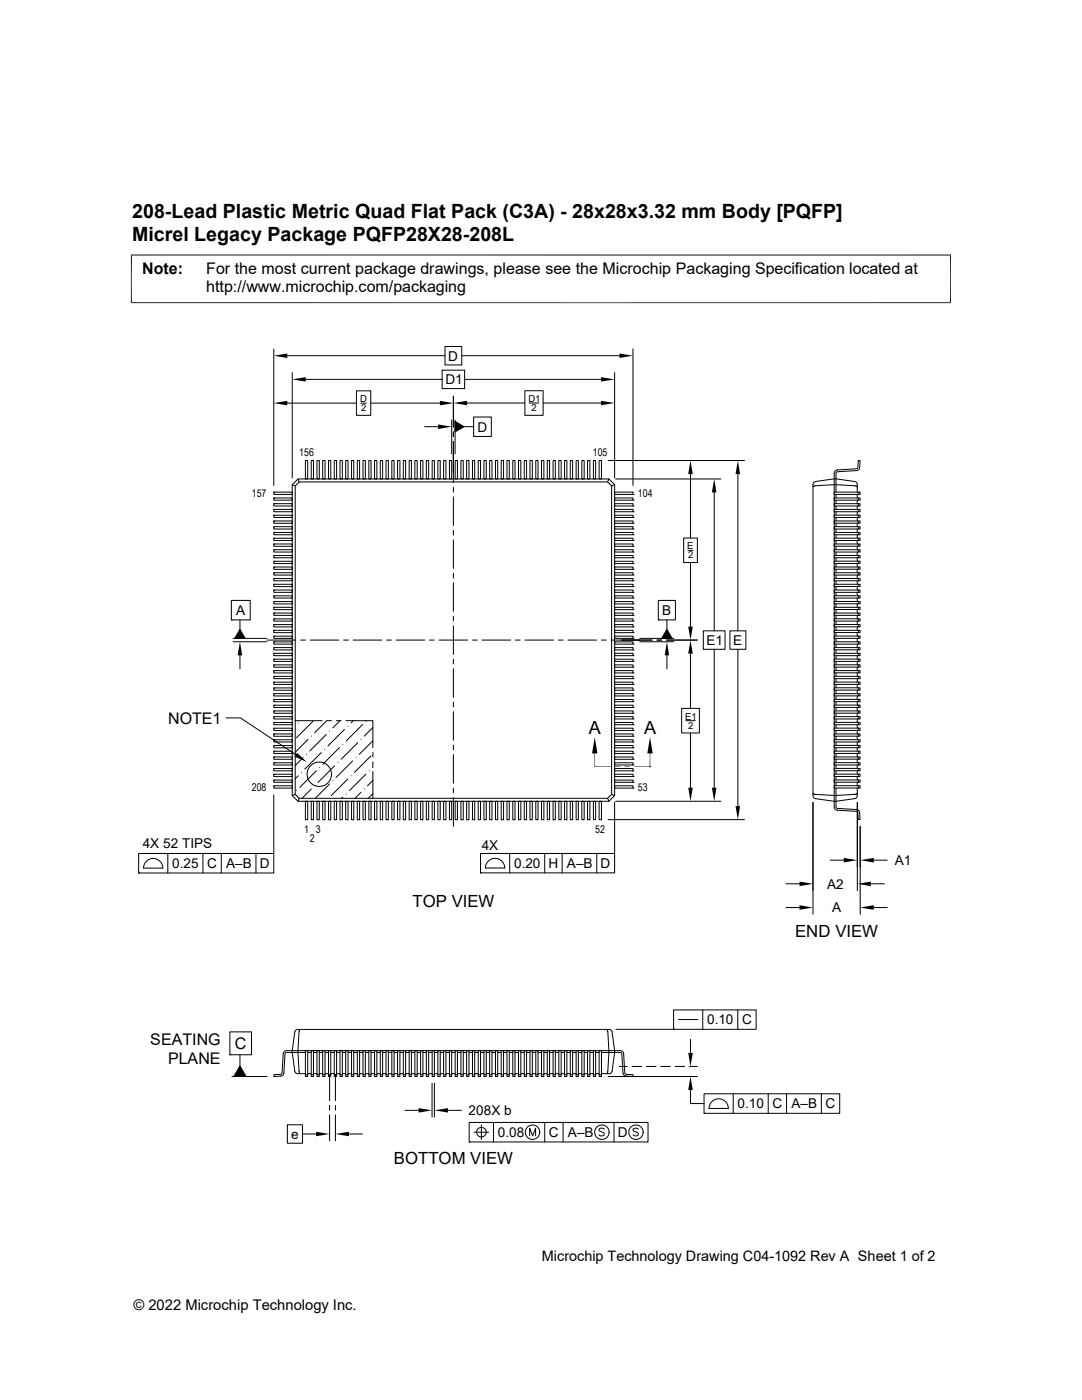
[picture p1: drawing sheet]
<svg xmlns="http://www.w3.org/2000/svg" width="216mm" height="279mm" viewBox="0 0 216 279" stroke-linecap="round" stroke-linejoin="round" font-family="sans-serif">
<g fill="none" stroke="#000" stroke-width=".2">
<path d="M26.1 50.9h163.7M26.2 50.8v9.7M189.7 50.8v9.7M26.1 60.4h163.7M54.6 69.6v27.3M57.3 71h31.5M58.3 74.4v21M61 75.7h27.2M71.1 78h2.9v4.9h-2.9zM88.2 73.9h4.5v3.7h-4.5zM88.8 69.2h3.3v3.6h-3.3zM90.5 79.1v6.1"/>
<path d="M92.1 71h31.5M92.7 75.7h27.2M104.7 78h3.7v4.9h-3.7zM122.6 74.4v21M126.3 69.6v27.3M54.6 98.2h3.7v.5h-3.7zM54.6 98.2h.1M54.6 99.4h3.7v.4h-3.7zM54.6 99.4h.1M57.3 80.5h13.8M58.3 96.7l.6 .3M58.9 97l.8-.8h61.5l.8 .8v61.5l-.8 .8h-61.5l-.8-.8z"/>
<path d="M59.5 95.6h62l1.1 1.1v62.1l-1.1 1.1h-62l-1.2-1.1v-62.1zM59.5 95.6l.2 .6M60.9 91.9h.5v3.7h-.5zM62.1 91.9h.4v3.7h-.4zM63.2 91.9h.5v3.7h-.5zM64.4 91.9h.5v3.7h-.5zM65.6 91.9h.4v3.7h-.4zM66.7 91.9h.5v3.7h-.5zM67.8 91.9h.5v3.7h-.5zM69 91.9h.4v3.7h-.4zM70.1 91.9h.5v3.7h-.5zM71.3 91.9h.5v3.7h-.5z"/>
<path d="M72 80.5h1.1M72.4 91.9h.5v3.7h-.5zM73.6 91.9h.4v3.7h-.4zM74 80.5h13.8M74.7 91.9h.5v3.7h-.5zM75.9 91.9h.4v3.7h-.4zM77 91.9h.5v3.7h-.5zM78.2 91.9h.4v3.7h-.4zM79.3 91.9h.5v3.7h-.5zM80.5 91.9h.4v3.7h-.4zM81.6 91.9h.5v3.7h-.5zM82.8 91.9h.4v3.7h-.4z"/>
<path d="M83.9 91.9h.5v3.7h-.5zM84.7 85.2h2.7M85.1 91.9h.4v3.7h-.4zM86.2 91.9h.5v3.7h-.5zM87.4 91.9h.4v3.7h-.4zM88.5 91.9h.5v3.7h-.5zM89.7 91.9h.4v3.7h-.4zM90.1 83.8v6.8M90.5 97.3v.9M90.5 99.2v5.7M90.5 86.2v.9M90.5 88.1v8.2"/>
<path d="M90.8 84.1l1.8 1.1-1.8 1zM90.8 83.8v6.8M90.8 91.9h.5v3.7h-.5zM92 91.9h.4v3.7h-.4zM92.6 85.2h1.9M93.1 91.9h.5v3.7h-.5zM93.2 80.4h11.5M94.3 91.9h.4v3.7h-.4zM94.5 83.2h3.5v3.9h-3.5zM94.5 87.1h.1M95.4 91.9h.5v3.7h-.5zM96.6 91.9h.4v3.7h-.4z"/>
<path d="M97.7 91.9h.5v3.7h-.5zM98.9 91.9h.4v3.7h-.4zM100 91.9h.5v3.7h-.5zM101.2 91.9h.4v3.7h-.4zM102.3 91.9h.5v3.7h-.5zM103.5 91.9h.4v3.7h-.4zM104.6 91.9h.5v3.7h-.5zM105.6 80.4h1.9M105.7 91.9h.5v3.7h-.5zM106.9 91.9h.5v3.7h-.5zM108.1 91.9h.4v3.7h-.4zM108.4 80.4h11.5"/>
<path d="M109.2 91.9h.5v3.7h-.5zM110.4 91.9h.4v3.7h-.4zM111.5 91.9h.5v3.7h-.5zM112.6 91.9h.5v3.7h-.5zM113.8 91.9h.5v3.7h-.5zM115 91.9h.4v3.7h-.4zM116.1 91.9h.5v3.7h-.5zM117.2 91.9h.5v3.7h-.5zM118.4 91.9h.5v3.7h-.5zM119.5 91.9h.5v3.7h-.5zM121.3 91.9h27.3M121.5 95.6l-.3 .6"/>
<path d="M122.6 99.4h3.7v.4h-3.7zM122.6 98.2h3.7v.5h-3.7zM122.6 96.7l-.6 .3M122.8 95.6h21M126.3 99.8h.1M126.3 98.7h.1M137.8 94.6v12.8M142.5 98.3v27.6M147.2 94.6v31.3M162.7 97l-.5 .2M162.7 96.9l3.8-.2 4.1 .2M166.5 99.4h5.1v.4h-5.1z"/>
<path d="M166.5 98.2h5.1v.5h-5.1zM166.8 98.7v.7M166.8 99.8v.7M166.8 98.2l.1-4 4.3-.4 .3-.3 .1-1.6h-.3l-.1 1.4-.2 .2-3.9 .3-.5 .2-.1 .4v66.6l.1 .5 .5 .2 3.9 .2 .2 .3 .1 1.4h.3l-.1-1.6-.3-.4-4.3-.4-.1-3.9M170.6 97l.4 .2M171 98.7v.7M171 99.8v.7M171 98.2v-1.7l-.3-.4a14.6 14.6 0 0 0-8.1 0l-.4 .6v62.1l.4 .5a14.6 14.6 0 0 0 8.1 0l.3-.4v-1.6M171.3 98.2v.5M171.3 99.4v.4M46.2 119.8h3.7v3.9h-3.7zM54.6 100.5h3.7v.5h-3.7z"/>
<path d="M54.6 100.5h.1M54.6 101.7h3.7v.4h-3.7zM54.6 101.7h.1M54.6 102.8h3.7v.5h-3.7zM54.6 102.8h.1M54.6 104h3.7v.4h-3.7zM54.6 104h.1M54.6 105.1h3.7v.5h-3.7zM54.6 105.1h.1M54.6 106.3h3.7v.4h-3.7zM54.6 106.3h.1M54.6 107.4h3.7v.5h-3.7z"/>
<path d="M54.6 107.4h.1M54.6 108.6h3.7v.4h-3.7zM54.6 108.6h.1M54.6 109.7h3.7v.5h-3.7zM54.6 109.7h.1M54.6 110.9h3.7v.4h-3.7zM54.6 110.9h.1M54.6 112h3.7v.5h-3.7zM54.6 112h.1M54.6 113.2h3.7v.4h-3.7zM54.6 113.2h.1M54.6 114.3h3.7v.5h-3.7z"/>
<path d="M54.6 114.3h.1M54.6 115.5h3.7v.4h-3.7zM54.6 115.5h.1M54.6 116.6h3.7v.5h-3.7zM54.6 116.6h.1M54.6 117.8h3.7v.4h-3.7zM54.6 117.8h.1M54.6 118.9h3.7v.5h-3.7zM54.6 118.9h.1M90.5 105.8v1M90.5 107.7v5.8M90.5 114.4v1"/>
<path d="M90.5 116.3v5.7M122.6 118.9h3.7v.5h-3.7zM122.6 117.8h3.7v.4h-3.7zM122.6 116.6h3.7v.5h-3.7zM122.6 115.5h3.7v.4h-3.7zM122.6 114.3h3.7v.5h-3.7zM122.6 113.2h3.7v.4h-3.7zM122.6 112h3.7v.5h-3.7zM122.6 110.9h3.7v.4h-3.7zM122.6 109.7h3.7v.5h-3.7zM122.6 108.6h3.7v.4h-3.7zM122.6 107.4h3.7v.5h-3.7z"/>
<path d="M122.6 106.3h3.7v.4h-3.7zM122.6 105.1h3.7v.5h-3.7zM122.6 104h3.7v.4h-3.7zM122.6 102.8h3.7v.5h-3.7zM122.6 101.7h3.7v.4h-3.7zM122.6 100.5h3.7v.5h-3.7zM126.3 119.4h.1M126.3 118.2h.1M126.3 117.1h.1M126.3 115.9h.1M126.3 114.8h.1M126.3 113.6h.1"/>
<path d="M126.3 112.5h.1M126.3 111.3h.1M126.3 110.2h.1M126.3 109h.1M126.3 107.9h.1M126.3 106.7h.1M126.3 105.6h.1M126.3 104.4h.1M126.3 103.3h.1M126.3 102.1h.1M126.3 101h.1M131.4 119.8h3.4v3.9h-3.4z"/>
<path d="M136.4 107.4h2.7v4.9h-2.7zM137.3 109.8h1M137.8 112.3v12.8M166.5 118.9h5.1v.5h-5.1zM166.5 117.8h5.1v.4h-5.1zM166.5 116.6h5.1v.5h-5.1zM166.5 115.4h5.1v.5h-5.1zM166.5 114.3h5.1v.5h-5.1zM166.5 113.2h5.1v.4h-5.1zM166.5 112h5.1v.5h-5.1zM166.5 110.9h5.1v.4h-5.1zM166.5 109.7h5.1v.5h-5.1z"/>
<path d="M166.5 108.6h5.1v.4h-5.1zM166.5 107.4h5.1v.5h-5.1zM166.5 106.3h5.1v.4h-5.1zM166.5 105.1h5.1v.5h-5.1zM166.5 104h5.1v.4h-5.1zM166.5 102.8h5.1v.5h-5.1zM166.5 101.7h5.1v.4h-5.1zM166.5 100.5h5.1v.5h-5.1zM166.8 101v.7M166.8 102.1v.7M166.8 103.3v.7M166.8 104.4v.7"/>
<path d="M166.8 105.6v.7M166.8 106.7v.7M166.8 107.9v.7M166.8 109v.7M166.8 110.2v.7M166.8 111.3v.7M166.8 112.5v.7M166.8 113.6v.7M166.8 114.8v.6M166.8 115.9v.7M166.8 117.1v.7M166.8 118.2v.7"/>
<path d="M166.8 119.4v.6M171 101v.7M171 102.1v.7M171 103.3v.7M171 104.4v.7M171 105.6v.7M171 106.7v.7M171 107.9v.7M171 109v.7M171 110.2v.7M171 111.3v.7M171 112.5v.7"/>
<path d="M171 113.6v.7M171 114.8v.6M171 115.9v.7M171 117.1v.7M171 118.2v.7M171 119.4v.6M171.3 100.5v.5M171.3 101.7v.4M171.3 102.8v.5M171.3 104v.4M171.3 105.1v.5M171.3 106.3v.4"/>
<path d="M171.3 107.4v.5M171.3 108.6v.4M171.3 109.7v.5M171.3 110.9v.4M171.3 112v.5M171.3 113.2v.4M171.3 114.3v.5M171.3 115.4v.5M171.3 116.6v.5M171.3 117.8v.4M171.3 118.9v.5M46.2 123.7h.1"/>
<path d="M46.5 128.1h6.8M46.5 127.4h6.8M47.9 125.6l1 1.8h-2.1zM47.9 123.7v1.9M47.9 130.8v2.7M53.3 127.7h5.7M54.6 120.1h3.7v.4h-3.7zM54.6 120.1h.1M54.6 121.2h3.7v.5h-3.7zM54.6 121.2h.1M54.6 122.3h3.7v.5h-3.7zM54.6 122.3h.1"/>
<path d="M54.6 123.5h3.7v.5h-3.7zM54.6 123.5h.1M54.6 124.7h3.7v.4h-3.7zM54.6 124.7h.1M54.6 125.8h3.7v.5h-3.7zM54.6 125.8h.1M54.6 127h3.7v.4h-3.7zM54.6 127h.1M54.6 128.1h3.7v.4h-3.7zM54.6 128.1h.1M54.6 129.2h3.7v.5h-3.7zM54.6 129.2h.1"/>
<path d="M54.6 130.4h3.7v.5h-3.7zM54.6 130.4h.1M54.6 131.6h3.7v.4h-3.7zM54.6 131.6h.1M54.6 132.7h3.7v.5h-3.7zM54.6 132.7h.1M54.6 133.8h3.7v.5h-3.7zM54.6 133.8h.1M54.6 135h3.7v.4h-3.7zM54.6 135h.1M54.6 136.1h3.7v.5h-3.7zM54.6 136.1h.1"/>
<path d="M54.6 137.3h3.7v.5h-3.7zM54.6 137.3h.1M54.6 138.4h3.7v.5h-3.7zM54.6 138.4h.1M54.6 139.6h3.7v.4h-3.7zM54.6 139.6h.1M60 127.7h.9M61.9 127.7h5.7M68.6 127.7h.9M70.5 127.7h5.7M77.1 127.7h1M79 127.7h5.8"/>
<path d="M85.7 127.7h1M87.6 127.7h5.7M90.5 123v.9M90.5 124.9v5.7M90.5 131.6v.9M90.5 133.5v5.7M94.3 127.7h.9M96.2 127.7h5.7M102.8 127.7h1M104.8 127.7h5.7M111.4 127.7h1M113.3 127.7h5.7"/>
<path d="M120 127.7h.9M122.6 139.6h3.7v.4h-3.7zM122.6 138.4h3.7v.5h-3.7zM122.6 137.3h3.7v.5h-3.7zM122.6 136.1h3.7v.5h-3.7zM122.6 135h3.7v.4h-3.7zM122.6 133.8h3.7v.5h-3.7zM122.6 132.7h3.7v.5h-3.7zM122.6 131.6h3.7v.4h-3.7zM122.6 130.4h3.7v.5h-3.7zM122.6 129.2h3.7v.5h-3.7zM122.6 128.1h3.7v.4h-3.7z"/>
<path d="M122.6 127h3.7v.4h-3.7zM122.6 125.8h3.7v.5h-3.7zM122.6 124.7h3.7v.4h-3.7zM122.6 123.5h3.7v.5h-3.7zM122.6 122.3h3.7v.5h-3.7zM122.6 121.2h3.7v.5h-3.7zM122.6 120.1h3.7v.4h-3.7zM126.3 138.9h.1M126.3 137.8h.1M126.3 136.6h.1M126.3 135.4h.1M126.3 134.3h.1"/>
<path d="M126.3 133.2h.1M126.3 132h.1M126.3 130.9h.1M126.3 129.7h.1M126.3 128.5h.1M126.3 127.4h.1M126.3 126.3h.1M126.3 125.1h.1M126.3 124h.1M126.3 122.8h.1M126.3 121.7h.1M126.3 120.5h.1"/>
<path d="M127.7 128.1h6.7M127.7 127.4h6.7M130.1 127.7h-8.2M131.1 127.7h.9M131.4 123.7h.1M133 127.7h6.1M133.1 130.8v2.7M133.1 125.6l1 1.8h-2.1zM133.1 123.7v1.9M137.8 130.5v10.9M140.3 125.9h4.4v3.7h-4.4zM142.5 129.6v27.6"/>
<path d="M145.6 125.9h3.2v3.7h-3.2zM147.2 129.6v31.3M166.5 139.6h5.1v.4h-5.1zM166.5 138.4h5.1v.5h-5.1zM166.5 137.3h5.1v.4h-5.1zM166.5 136.1h5.1v.5h-5.1zM166.5 135h5.1v.4h-5.1zM166.5 133.8h5.1v.5h-5.1zM166.5 132.7h5.1v.4h-5.1zM166.5 131.5h5.1v.5h-5.1zM166.5 130.4h5.1v.5h-5.1zM166.5 129.2h5.1v.5h-5.1z"/>
<path d="M166.5 128.1h5.1v.4h-5.1zM166.5 126.9h5.1v.5h-5.1zM166.5 125.8h5.1v.4h-5.1zM166.5 124.6h5.1v.5h-5.1zM166.5 123.5h5.1v.5h-5.1zM166.5 122.3h5.1v.5h-5.1zM166.5 121.2h5.1v.4h-5.1zM166.5 120h5.1v.5h-5.1zM166.8 120.5v.7M166.8 121.6v.7M166.8 122.8v.7M166.8 124v.6"/>
<path d="M166.8 125.1v.7M166.8 126.2v.7M166.8 127.4v.7M166.8 128.5v.7M166.8 129.7v.7M166.8 130.9v.6M166.8 132v.7M166.8 133.1v.7M166.8 134.3v.7M166.8 135.4v.7M166.8 136.6v.7M166.8 137.7v.7"/>
<path d="M166.8 138.9v.7M171 120.5v.7M171 121.6v.7M171 122.8v.7M171 124v.6M171 125.1v.7M171 126.2v.7M171 127.4v.7M171 128.5v.7M171 129.7v.7M171 130.9v.6M171 132v.7"/>
<path d="M171 133.1v.7M171 134.3v.7M171 135.4v.7M171 136.6v.7M171 137.7v.7M171 138.9v.7M171.3 120v.5M171.3 121.2v.4M171.3 122.3v.5M171.3 123.5v.5M171.3 124.6v.5M171.3 125.8v.4"/>
<path d="M171.3 126.9v.5M171.3 128.1v.4M171.3 129.2v.5M171.3 130.4v.5M171.3 131.5v.5M171.3 132.7v.4M171.3 133.8v.5M171.3 135v.4M171.3 136.1v.5M171.3 137.3v.4M171.3 138.4v.5M171.3 139.6v.4"/>
<path d="M45.1 143.3h2.9l11 7.3M54.6 140.7h3.7v.5h-3.7zM54.6 140.7h.1M54.6 141.9h3.7v.4h-3.7zM54.6 141.9h.1M54.6 143h3.7v.5h-3.7zM54.6 143h.1M54.6 144.2h3.7v.4h-3.7zM54.6 144.2h.1M54.6 145.3h3.7v.5h-3.7zM54.6 145.3h.1M54.6 146.5h3.7v.4h-3.7z"/>
<path d="M54.6 146.5h.1M54.6 147.6h3.7v.5h-3.7zM54.6 147.6h.1M54.6 148.8h3.7v.4h-3.7zM54.6 148.8h.1M54.6 149.9h3.7v.5h-3.7zM54.6 149.9h.1M54.6 151.1h3.7v.4h-3.7zM54.6 151.1h.1M54.6 152.2h3.7v.5h-3.7zM54.6 152.2h.1M54.6 153.4h3.7v.4h-3.7z"/>
<path d="M54.6 153.4h.1M54.6 154.5h3.7v.5h-3.7zM54.6 154.5h.1M54.6 155.7h3.7v.4h-3.7zM54.6 155.7h.1M54.6 156.8h3.7v.5h-3.7zM54.6 156.8h.1M54.6 158.6v11.7M58.9 158.5l-.6 .3M58.9 143.8h5.4M59.2 157.8h.1M59.5 154.8l-.6 .6"/>
<path d="M59.5 144.3h.1M59.7 159.3l-.2 .6M60.2 154.2h.1M60.5 151.2l-1.6 1.6M60.9 159.9h.5v3.7h-.5zM61.1 150.5h.1M61.5 147.6l-2.6 2.5M62.1 159.9h.4v3.7h-.4zM62.1 146.9h.1M62.1 157.5l-1.8 1.8M62.5 143.9l-3.3 3.3M62.8 156.8h.1"/>
<path d="M63.1 153.8l-3.3 3.3M63.2 159.9h.5v3.7h-.5zM63.8 153.2h.1M64.1 150.2l-3.3 3.3M64.4 159.9h.5v3.7h-.5zM64.8 149.5h.1M65.1 146.6l-3.3 3.3M65.6 159.9h.4v3.7h-.4zM65.8 156.5l-2.9 2.8M65.8 145.9h.1M66.2 143.8h-1l-2.4 2.4M66.4 155.8h.1"/>
<path d="M66.7 159.9h.5v3.7h-.5zM66.8 152.8l-3.3 3.3M67.1 143.8h1M67.4 152.2h.1M67.7 149.2l-3.3 3.3M67.8 143.8l-1.4 1.4M67.8 159.9h.5v3.7h-.5zM68.4 148.5h.1M68.4 159.1l-.2 .2M68.7 145.6l-3.3 3.3M69 159.9h.4v3.7h-.4zM69 143.8h5.4v5.4"/>
<path d="M69.1 158.5h.1M69.4 144.9h.1M69.4 155.5l-3.3 3.3M70.1 154.8h.1M70.1 159.9h.5v3.7h-.5zM70.4 151.8l-3.3 3.4M70.5 143.8l-.4 .5M71 151.2h.1M71.3 159.9h.5v3.7h-.5zM71.4 148.2l-3.3 3.3M72 147.6h.1M72 158.1l-1.2 1.2"/>
<path d="M72.4 144.6l-3.3 3.3M72.4 159.9h.5v3.7h-.5zM72.7 157.5h.1M73 143.9h.1M73 154.5l-3.3 3.3M73.6 159.9h.4v3.7h-.4zM73.7 153.8h.1M74 150.9l-3.3 3.3M74.4 145.2l-1.7 1.7M74.4 147.8l-2.7 2.7M74.4 155.8l-1.1 1M74.4 150.2v.9"/>
<path d="M74.4 152.1v.9M74.4 154v5.3M74.4 158.4l-.9 .9M74.4 153.1l-.1 .1M74.7 159.9h.5v3.7h-.5zM75.9 159.9h.4v3.7h-.4zM77 159.9h.5v3.7h-.5zM78.2 159.9h.4v3.7h-.4zM79.3 159.9h.5v3.7h-.5zM80.5 159.9h.4v3.7h-.4zM81.6 159.9h.5v3.7h-.5zM82.8 159.9h.4v3.7h-.4z"/>
<path d="M83.9 159.9h.5v3.7h-.5zM85.1 159.9h.4v3.7h-.4zM86.2 159.9h.5v3.7h-.5zM87.4 159.9h.4v3.7h-.4zM88.5 159.9h.5v3.7h-.5zM89.7 159.9h.4v3.7h-.4zM90.5 140.1v1M90.5 142v5.7M90.5 148.7v.9M90.5 150.6v5.7M90.5 157.3v.9M90.5 159.2v5.7"/>
<path d="M90.8 159.9h.5v3.7h-.5zM92 159.9h.4v3.7h-.4zM93.1 159.9h.5v3.7h-.5zM94.3 159.9h.4v3.7h-.4zM95.4 159.9h.5v3.7h-.5zM96.6 159.9h.4v3.7h-.4zM97.7 159.9h.5v3.7h-.5zM98.9 159.9h.4v3.7h-.4zM100 159.9h.5v3.7h-.5zM101.2 159.9h.4v3.7h-.4zM102.3 159.9h.5v3.7h-.5zM103.5 159.9h.4v3.7h-.4z"/>
<path d="M104.6 159.9h.5v3.7h-.5zM105.7 159.9h.5v3.7h-.5zM106.9 159.9h.5v3.7h-.5zM108.1 159.9h.4v3.7h-.4zM109.2 159.9h.5v3.7h-.5zM110.4 159.9h.4v3.7h-.4zM111.5 159.9h.5v3.7h-.5zM112.6 159.9h.5v3.7h-.5zM113.8 159.9h.5v3.7h-.5zM115 159.9h.4v3.7h-.4zM116.1 159.9h.5v3.7h-.5zM117.2 159.9h.5v3.7h-.5z"/>
<path d="M118.4 159.9h.5v3.7h-.5zM118.7 150.4v2.6h3.1M119.5 159.9h.5v3.7h-.5zM121.2 159.3l.3 .6M122 158.5l.6 .3M122.6 156.8h3.7v.5h-3.7zM122.6 155.7h3.7v.4h-3.7zM122.6 154.5h3.7v.5h-3.7zM122.6 153.4h3.7v.4h-3.7zM122.6 152.2h3.7v.5h-3.7zM122.6 151.1h3.7v.4h-3.7zM122.6 149.9h3.7v.5h-3.7z"/>
<path d="M122.6 148.8h3.7v.4h-3.7zM122.6 147.6h3.7v.5h-3.7zM122.6 146.5h3.7v.4h-3.7zM122.6 145.3h3.7v.5h-3.7zM122.6 144.2h3.7v.4h-3.7zM122.6 143h3.7v.5h-3.7zM122.6 141.9h3.7v.4h-3.7zM122.6 140.7h3.7v.5h-3.7zM122.8 159.9h21M126.3 157.3h.1M126.3 156.1h.1M126.3 155h.1"/>
<path d="M126.3 153.8h.1M126.3 152.7h.1M126.3 151.5h.1M126.3 150.4h.1M126.3 149.2h.1M126.3 148.1h.1M126.3 146.9h.1M126.3 145.8h.1M126.3 144.6h.1M126.3 143.5h.1M126.3 142.3h.1M126.3 141.2h.1"/>
<path d="M126.3 140h.1M126.6 153h3.1M129.7 150.4v2.7M136 141.4h3.6v4.9h-3.6zM136.9 143.8h1.8M137.8 146.3v10.9M162.2 158.3l.2 .2M162.4 158.5h.2M166.5 156.8h5.1v.5h-5.1zM166.5 155.7h5.1v.4h-5.1zM166.5 154.5h5.1v.5h-5.1zM166.5 153.4h5.1v.4h-5.1z"/>
<path d="M166.5 152.2h5.1v.5h-5.1zM166.5 151.1h5.1v.4h-5.1zM166.5 149.9h5.1v.5h-5.1zM166.5 148.8h5.1v.4h-5.1zM166.5 147.6h5.1v.5h-5.1zM166.5 146.5h5.1v.4h-5.1zM166.5 145.3h5.1v.5h-5.1zM166.5 144.2h5.1v.4h-5.1zM166.5 143h5.1v.5h-5.1zM166.5 141.9h5.1v.4h-5.1zM166.5 140.7h5.1v.5h-5.1zM166.8 140v.7"/>
<path d="M166.8 141.2v.7M166.8 142.3v.7M166.8 143.5v.7M166.8 144.6v.7M166.8 145.8v.7M166.8 146.9v.7M166.8 148.1v.7M166.8 149.2v.7M166.8 150.4v.7M166.8 151.5v.7M166.8 152.7v.7M166.8 153.8v.7"/>
<path d="M166.8 155v.7M166.8 156.1v.7M170.7 158.5h-.1a34.6 34.6 0 0 1-8 0M170.9 158.5h-.2M171 140v.7M171 141.2v.7M171 142.3v.7M171 143.5v.7M171 144.6v.7M171 145.8v.7M171 146.9v.7M171 148.1v.7"/>
<path d="M171 149.2v.7M171 150.4v.7M171 151.5v.7M171 152.7v.7M171 153.8v.7M171 155v.7M171 156.1v.7M171 158.3l-.1 .2M171.3 140.7v.5M171.3 141.9v.4M171.3 143v.5M171.3 144.2v.4"/>
<path d="M171.3 145.3v.5M171.3 146.5v.4M171.3 147.6v.5M171.3 148.8v.4M171.3 149.9v.5M171.3 151.1v.4M171.3 152.2v.5M171.3 153.4v.4M171.3 154.5v.5M171.3 155.7v.4M171.3 156.8v.5M27.7 170.3h26.9v3.9h-26.9z"/>
<path d="M27.7 174.2h.1M32.5 173.2a1.93 1.93 0 0 0-1.9-1.9 1.93 1.93 0 0 0-2 1.9h3.9M33.5 170.3v3.9M40.5 170.3v3.9M44.2 170.3v3.9M51.1 170.3v3.9M95.9 170.3h26.7v3.9h-26.7zM95.9 174.2h.1M96.8 173.2h3.9a1.93 1.93 0 0 0-1.9-1.9 1.93 1.93 0 0 0-1.9 1.9M101.7 170.3v3.9M108.7 170.3v3.9M112.2 170.3v3.9"/>
<path d="M119.1 170.3v3.9M121.3 163.6h27.3M122.6 160.1v10.2M156.8 176.4h2.7M162.2 160.1v22.4M165.7 171.7h2.7M171.1 160.1v17.6M171.6 164.9v17.6M173.8 176.4h2.7M174.3 171.7h2.7M156.8 181.1h2.7M174.3 181.1h2.7"/>
<path d="M45.9 205.9h4.3v4.6h-4.3zM45.9 210.5h.1M46.3 214.8h7M47.9 210.5v2.2M47.9 212.7l1.2 2.1h-2.4zM59.7 205.9l-.2 3.8 .2 4.1M59.7 213.8l.1 .3M59.7 214.1l.2 .2M59.8 205.6l-.1 .3M59.9 205.4l-.2 .2M60.9 209.7h.5v5.1h-.5zM60.9 209.7h.1"/>
<path d="M60.9 210l-3.9 .1-.4 4.3-.4 .3-1.5 .1-.1-.3 1.4-.1 .3-.2 .2-3.9 .2-.5 .5-.1h66.6l.4 .1 .2 .5 .3 3.9 .2 .2 1.4 .1v.3l-1.5-.1-.4-.3-.4-4.3-4-.1M60.9 214.3l-1.6-.1-.4-.3a15.2 15.2 0 0 1 0-8.1l.5-.4h62.2l.5 .4a15.2 15.2 0 0 1 0 8.1l-.4 .3-1.7 .1M60.9 214.5h.5M61.4 214.3h.7M61.4 210h.7M62.1 209.7h.4v5.1h-.4zM62.1 209.7h.1M62.1 214.5h.4M62.5 214.3h.7M62.5 210h.7M63.2 209.7h.5v5.1h-.5zM63.2 209.7h.1"/>
<path d="M63.2 214.5h.5M63.7 214.3h.7M63.7 210h.7M64.4 209.7h.5v5.1h-.5zM64.4 209.7h.1M64.4 214.5h.5M64.9 214.3h.7M64.9 210h.7M65.6 209.7h.4v5.1h-.4zM65.6 209.7h.1M65.6 214.5h.4M65.8 214.5v5.1"/>
<path d="M66 214.3h.7M66 210h.7M66.7 209.7h.5v5.1h-.5zM66.7 209.7h.1M66.7 214.5h.5M66.9 214.5v5.1M67.2 214.3h.6M67.2 210h.6M67.8 209.7h.5v5.1h-.5zM67.8 209.7h.1M67.8 214.5h.5M68.3 214.3h.7"/>
<path d="M68.3 210h.7M69 214.5h.4M69 209.7h.4v5.1h-.4zM69 209.7h.1M69.4 214.3h.7M69.4 210h.7M70.1 209.7h.5v5.1h-.5zM70.1 209.7h.1M70.1 214.5h.5M70.6 214.3h.7M70.6 210h.7M71.3 209.7h.5v5.1h-.5z"/>
<path d="M71.3 209.7h.1M71.3 214.5h.5M71.8 214.3h.6M71.8 210h.6M72.4 209.7h.5v5.1h-.5zM72.4 209.7h.1M72.4 214.5h.5M72.9 214.3h.7M72.9 210h.7M73.6 209.7h.4v5.1h-.4zM73.6 209.7h.1M73.6 214.5h.4"/>
<path d="M74 214.3h.7M74 210h.7M74.7 209.7h.5v5.1h-.5zM74.7 209.7h.1M74.7 214.5h.5M75.2 214.3h.7M75.2 210h.7M75.9 209.7h.4v5.1h-.4zM75.9 209.7h.1M75.9 214.5h.4M76.3 214.3h.7M76.3 210h.7"/>
<path d="M77 209.7h.5v5.1h-.5zM77 209.7h.1M77 214.5h.5M77.5 214.3h.7M77.5 210h.7M78.2 209.7h.4v5.1h-.4zM78.2 209.7h.1M78.2 214.5h.4M78.6 214.3h.7M78.6 210h.7M79.3 209.7h.5v5.1h-.5zM79.3 209.7h.1"/>
<path d="M79.3 214.5h.5M79.8 214.3h.7M79.8 210h.7M80.5 209.7h.4v5.1h-.4zM80.5 209.7h.1M80.5 214.5h.4M80.9 214.3h.7M80.9 210h.7M81.6 209.7h.5v5.1h-.5zM81.6 209.7h.1M81.6 214.5h.5M82.1 214.3h.7"/>
<path d="M82.1 210h.7M82.8 209.7h.4v5.1h-.4zM82.8 209.7h.1M82.8 214.5h.4M83.2 214.3h.7M83.2 210h.7M83.9 209.7h.5v5.1h-.5zM83.9 209.7h.1M83.9 214.5h.5M84.4 214.3h.7M84.4 210h.7M85.1 209.7h.4v5.1h-.4z"/>
<path d="M85.1 209.7h.1M85.1 214.5h.4M85.5 214.3h.7M85.5 210h.7M86.2 216.2v6.7M86.2 209.7h.5v5.1h-.5zM86.2 209.7h.1M86.2 214.5h.5M86.7 216.2v6.7M86.7 214.3h.7M86.7 210h.7M87.4 209.7h.4v5.1h-.4z"/>
<path d="M87.4 209.7h.1M87.4 214.5h.4M87.8 214.3h.7M87.8 210h.7M88.5 209.7h.5v5.1h-.5zM88.5 209.7h.1M88.5 214.5h.5M89 214.3h.7M89 210h.7M89.7 209.7h.4v5.1h-.4zM89.7 209.7h.1M89.7 214.5h.4"/>
<path d="M90.1 214.3h.7M90.1 210h.7M90.8 209.7h.5v5.1h-.5zM90.8 209.7h.1M90.8 214.5h.5M91.3 214.3h.7M91.3 210h.7M92 209.7h.4v5.1h-.4zM92 209.7h.1M92 214.5h.4M92.4 214.3h.7M92.4 210h.7"/>
<path d="M93.1 209.7h.5v5.1h-.5zM93.1 209.7h.1M93.1 214.5h.5M93.6 214.3h.7M93.6 210h.7M94.3 209.7h.4v5.1h-.4zM94.3 209.7h.1M94.3 214.5h.4M94.7 214.3h.7M94.7 210h.7M95.4 209.7h.5v5.1h-.5zM95.4 209.7h.1"/>
<path d="M95.4 214.5h.5M95.9 214.3h.7M95.9 210h.7M96.6 209.7h.4v5.1h-.4zM96.6 209.7h.1M96.6 214.5h.4M97 214.3h.7M97 210h.7M97.7 209.7h.5v5.1h-.5zM97.7 209.7h.1M97.7 214.5h.5M98.2 214.3h.7"/>
<path d="M98.2 210h.7M98.9 209.7h.4v5.1h-.4zM98.9 209.7h.1M98.9 214.5h.4M99.3 214.3h.7M99.3 210h.7M100 209.7h.5v5.1h-.5zM100 209.7h.1M100 214.5h.5M100.5 214.3h.7M100.5 210h.7M101.2 209.7h.4v5.1h-.4z"/>
<path d="M101.2 209.7h.1M101.2 214.5h.4M101.6 214.3h.7M101.6 210h.7M102.3 209.7h.5v5.1h-.5zM102.3 209.7h.1M102.3 214.5h.5M102.8 214.3h.7M102.8 210h.7M103.5 209.7h.4v5.1h-.4zM103.5 209.7h.1M103.5 214.5h.4"/>
<path d="M103.9 214.3h.7M103.9 210h.7M104.6 209.7h.5v5.1h-.5zM104.6 209.7h.1M104.6 214.5h.5M105.1 214.3h.6M105.1 210h.6M105.7 209.7h.5v5.1h-.5zM105.7 209.7h.1M105.7 214.5h.5M106.2 214.3h.7M106.2 210h.7"/>
<path d="M106.9 209.7h.5v5.1h-.5zM106.9 209.7h.1M106.9 214.5h.5M107.4 214.3h.7M107.4 210h.7M108.1 209.7h.4v5.1h-.4zM108.1 209.7h.1M108.1 214.5h.4M108.5 214.3h.7M108.5 210h.7M109.2 209.7h.5v5.1h-.5zM109.2 209.7h.1"/>
<path d="M109.2 214.5h.5M109.7 214.3h.7M109.7 210h.7M110.4 209.7h.4v5.1h-.4zM110.4 209.7h.1M110.4 214.5h.4M110.8 214.3h.7M110.8 210h.7M111.5 209.7h.5v5.1h-.5zM111.5 209.7h.1M111.5 214.5h.5M112 214.3h.6"/>
<path d="M112 210h.6M112.6 209.7h.5v5.1h-.5zM112.6 209.7h.1M112.6 214.5h.5M113.1 214.3h.7M113.1 210h.7M113.8 209.7h.5v5.1h-.5zM113.8 209.7h.1M113.8 214.5h.5M114.3 214.3h.7M114.3 210h.7M115 209.7h.4v5.1h-.4z"/>
<path d="M115 209.7h.1M115 214.5h.4M115.4 214.3h.7M115.4 210h.7M116.1 209.7h.5v5.1h-.5zM116.1 209.7h.1M116.1 214.5h.5M116.6 214.3h.6M116.6 210h.6M117.2 209.7h.5v5.1h-.5zM117.2 209.7h.1M117.2 214.5h.5"/>
<path d="M117.7 214.3h.7M117.7 210h.7M118.4 209.7h.5v5.1h-.5zM118.4 209.7h.1M118.4 214.5h.5M118.9 214.3h.6M118.9 210h.6M119.5 209.7h.5v5.1h-.5zM119.5 209.7h.1M119.5 214.5h.5M121.1 205.4l.2 .4M121.2 205.8h.1a34.6 34.6 0 0 1 0 8.1h-.1"/>
<path d="M121.3 213.9l-.2 .4M121.3 214.8h17.8M122.9 205.4h11.5M123.6 212.8h1.6M126.1 212.8h1.9M129 212.8h1.9M131.8 212.8h2M134.4 201.5h16.5v3.9h-16.5zM134.4 205.4h.1M134.7 212.8h1.9M135.4 203.5h3.9M137.6 212.8h1.5"/>
<path d="M137.8 217.6v2.6h2.7M137.8 207.4v2.7M140.2 201.5v3.9M140.5 218.3h27.1v3.9h-27.1zM142 219.9a1.91 1.91 0 0 1 2.1-.5 1.91 1.91 0 0 1 1.2 1.8h-3.8l.1-.6zM146.3 218.3v3.9M147.2 201.5v3.9M153.3 218.3v3.9M157 218.3v3.9M163.9 218.3v3.9M57.3 224.5h3.1v3.7h-3.1zM60.4 226.3h2.7"/>
<path d="M65.8 220.6v1M65.8 222.5v5.2M66.9 220.6v1M66.9 222.5v5.2M69.6 226.3h2.7M80.8 221.6h2.7M89.4 221.6h2.7M93.6 224h35.7v3.9h-35.7zM93.6 227.9h.1M94.6 226h2.9M96.1 224.5v2.9M98.5 224v3.9"/>
<path d="M105.7 226.7v-1.6l.6 1.6 .6-1.6v1.6M108.7 224v3.9M112.4 224v3.9M120.6 225.4l-.2-.2a.6 .6 0 0 0-.9 .3l.2 .2 .8 .4 .1 .4-.2 .1a.74 .74 0 0 1-.9-.1M122.5 224v3.9M127.4 225.4l-.2-.2a.6 .6 0 0 0-.9 .3l.2 .2 .8 .4 .1 .4-.2 .1a.74 .74 0 0 1-.9-.1M140.5 222.2h.1"/>
<circle cx="63.7" cy="154.5" r="2.44"/>
<circle cx="96.1" cy="225.9" r=".96"/>
<circle cx="106.3" cy="226" r="1.44"/>
<circle cx="120.1" cy="226" r="1.44"/>
<circle cx="126.9" cy="226" r="1.44"/>
</g>
<g fill="#000">
<path d="M54.6 71l2.7-.5v.9zM54.6 80.5l2.7-.5v.9zM58.3 75.7l2.7-.4v.9zM87.8 80l2.7 .5-2.7 .4zM90.5 80.4l2.7-.4v.9zM119.9 75.3l2.7 .4-2.7 .5zM119.9 80l2.7 .4-2.7 .5zM123.6 70.5l2.7 .5-2.7 .4zM87.4 84.7l2.7 .5-2.7 .4zM90.8 84.1l1.8 1.1-1.8 1zM137.8 91.9l.4 2.7h-.9zM142.5 95.6l.5 2.7h-1z"/>
<path d="M147.2 91.9l.5 2.7h-.9zM47.9 128.1l.4 2.7h-.9zM47.9 125.6l1 1.8h-2.1zM133.1 128.1l.4 2.7h-.9zM133.1 125.6l1 1.8h-2.1zM137.3 125.1h.9l-.4 2.6zM137.8 127.7l.4 2.8h-.9zM59.2 150.2l2.1 1.9-2.5-1.1zM118.7 147.1l.5 3.3h-1.1zM122.8 153h.9l-.9 .1zM122.8 153.1l.9-.1v.1zM124.7 153h.9l-.9 .1z"/>
<path d="M124.7 153.1l.9-.1v.1zM129.7 147.1l.5 3.3h-1zM137.3 157.2h.9l-.4 2.7zM142 157.2h1l-.5 2.7zM146.8 160.9h.9l-.5 2.7zM159.5 175.9l2.7 .5-2.7 .4zM168.4 171.2l2.7 .5-2.7 .4zM171.1 176.4l2.7-.5v.9zM171.6 171.7l2.7-.5v.9zM159.5 180.7l2.7 .4-2.7 .5zM171.6 181.1l2.7-.4v.9zM47.9 212.7l1.2 2.1h-2.4z"/>
<path d="M137.3 210.1h.9l-.4 2.7zM137.8 214.8l.4 2.8h-.9zM63.1 225.9l2.7 .4-2.7 .5zM66.9 226.3l2.7-.4v.9zM83.5 221.1l2.7 .5-2.7 .4zM86.7 221.6l2.7-.5v.9z"/>
</g>
<g font-size="3.9">
<text x="26.4" y="43.5">208-Lead Plastic Metric Quad Flat Pack (C3A) - 28x28x3.32 mm Body [PQFP]</text>
<text x="26.4" y="48.1">Micrel Legacy Package PQFP28X28-208L</text>
</g>
<g font-size="3.6">
<text x="117.5" y="146.5">A</text>
<text x="128.5" y="146.5">A</text>
</g>
<g font-size="3.3">
<text x="82.3" y="181">TOP VIEW</text>
<text x="158.6" y="187">END VIEW</text>
<text x="78.6" y="232.2">BOTTOM VIEW</text>
</g>
<g font-size="3.2">
<text x="28.4" y="54.7">Note:</text>
<text x="41.1" y="58.3">http://www.microchip.com/packaging</text>
<text x="41.1" y="54.7">For the most current package drawings, please see the Microchip Packaging Specification located at</text>
<text x="33.5" y="144.4">NOTE1</text>
<text x="30" y="208.6">SEATING</text>
<text x="46.9" y="209.4">C</text>
<text x="33.5" y="212.4">PLANE</text>
</g>
<g font-size="2.9">
<text x="108.1" y="251.7">Microchip Technology Drawing C04-1092 Rev A Sheet 1 of 2</text>
<text x="26.6" y="261.3">© 2022 Microchip Technology Inc.</text>
</g>
<g font-size="2.7">
<text x="89.5" y="72">D</text>
<text x="88.9" y="76.7">D1</text>
<text x="95.3" y="86.1">D</text>
<text x="47.1" y="122.7">A</text>
<text x="132.1" y="122.7">B</text>
<text x="141" y="128.7">E1</text>
<text x="146.3" y="128.7">E</text>
<text x="28.5" y="169.3">4X 52 TIPS</text>
<text x="34.4" y="173.2">0.25</text>
<text x="41.3" y="173.2">C</text>
<text x="45.1" y="173.2">A–B</text>
<text x="51.8" y="173.2">D</text>
<text x="96.1" y="169.6">4X</text>
<text x="102.6" y="173.2">0.20</text>
<text x="109.5" y="173.2">H</text>
<text x="113.1" y="173.2">A–B</text>
<text x="119.8" y="173.2">D</text>
<text x="178.5" y="172.6">A1</text>
<text x="165.1" y="177.4">A2</text>
<text x="166" y="182.1">A</text>
<text x="141.1" y="204.4">0.10</text>
<text x="148.1" y="204.4">C</text>
<text x="147.2" y="221.2">0.10</text>
<text x="154.1" y="221.2">C</text>
<text x="157.9" y="221.2">A–B</text>
<text x="164.7" y="221.2">C</text>
<text x="58.1" y="227.3">e</text>
<text x="93.5" y="222.5">208X b</text>
<text x="99.3" y="226.9">0.08</text>
<text x="109.5" y="226.9">C</text>
<text x="113.3" y="226.9">A–B</text>
<text x="123.3" y="226.9">D</text>
</g>
<g font-size="2.1">
<text x="59.7" y="91.1">156</text>
<text x="118.3" y="91.1">105</text>
<text x="50.3" y="99.2">157</text>
<text x="127.3" y="99.2">104</text>
<text x="50.3" y="157.8">208</text>
<text x="127.3" y="157.8">53</text>
<text x="60.7" y="166.2">1</text>
<text x="63" y="166.2">3</text>
<text x="118.8" y="166.2">52</text>
<text x="61.8" y="168.1">2</text>
</g>
<g font-size="1.9">
<text x="71.8" y="80.2">D</text>
<text x="72.1" y="82">2</text>
<text x="105.4" y="80.2">D1</text>
<text x="106" y="82">2</text>
<text x="137.1" y="109.6">E</text>
<text x="137.3" y="111.4">2</text>
<text x="136.7" y="143.6">E1</text>
<text x="137.3" y="145.4">2</text>
</g>
</svg>
